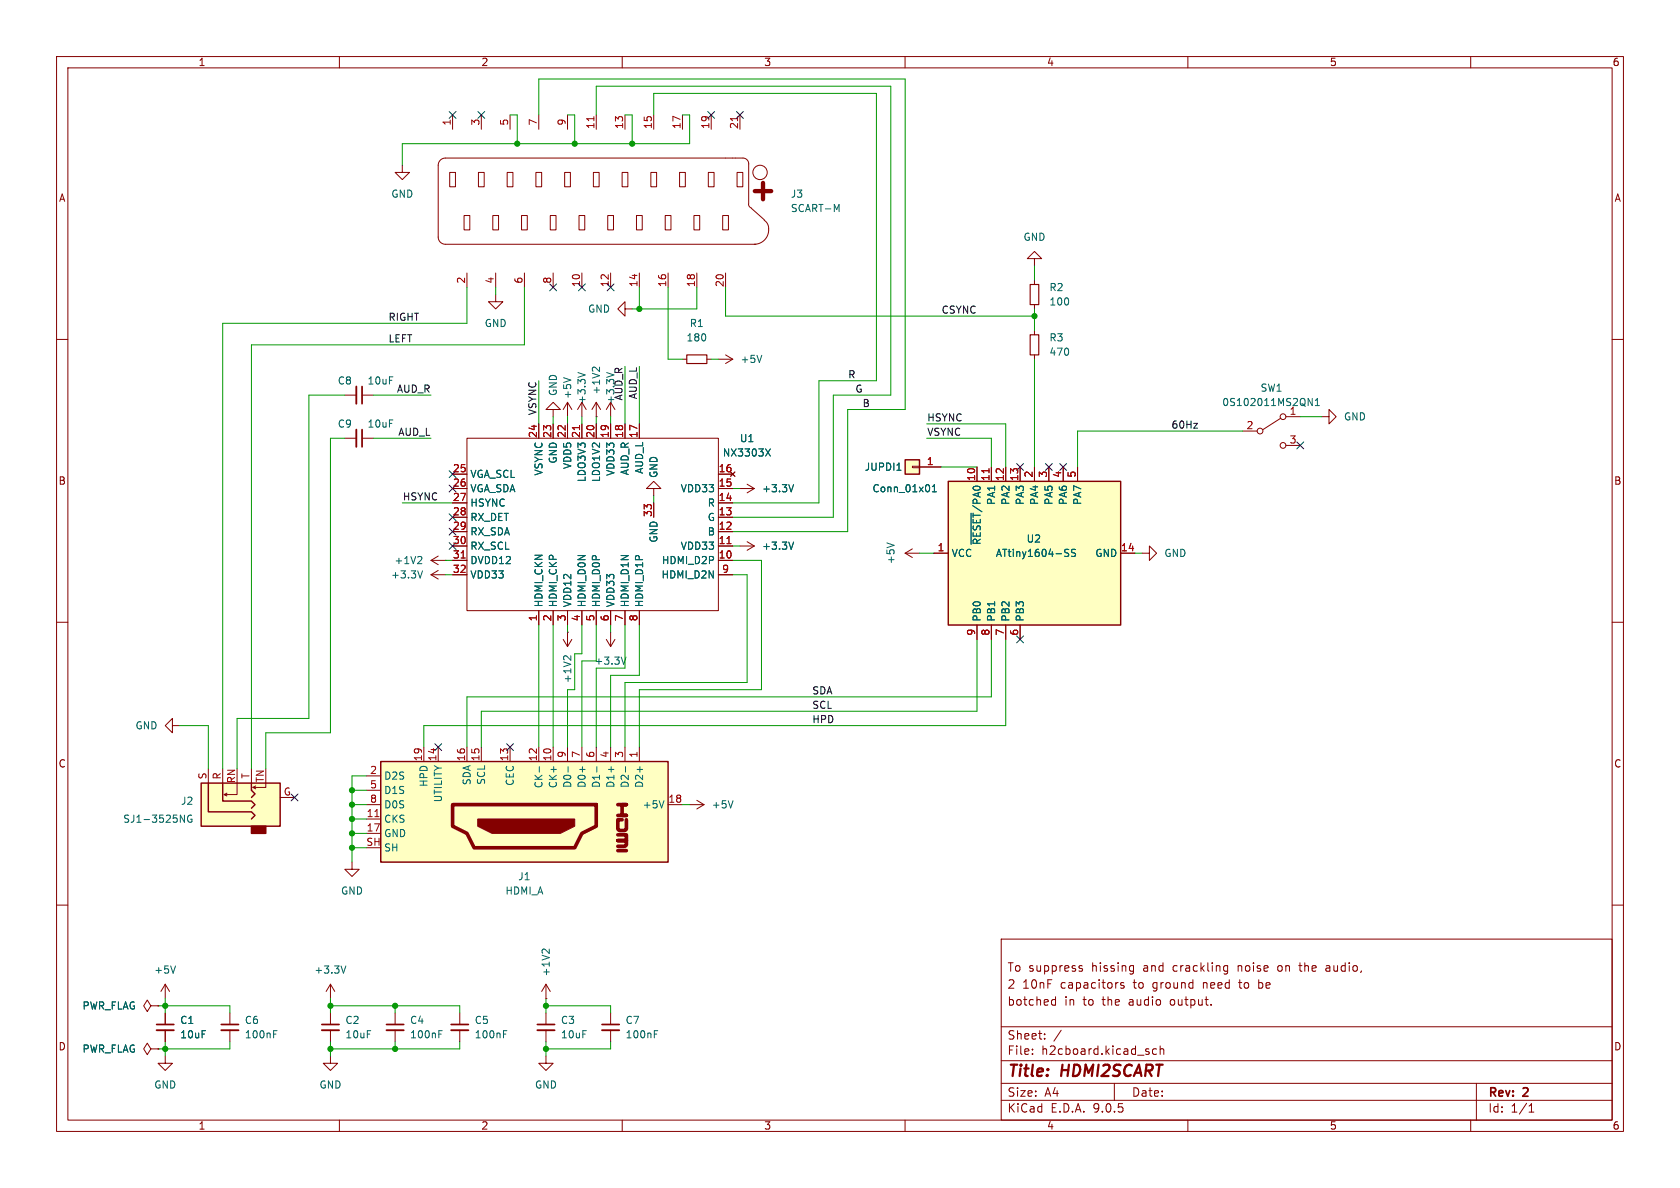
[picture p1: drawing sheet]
<svg xmlns="http://www.w3.org/2000/svg" width="297mm" height="210mm" viewBox="0 0 297 210" stroke-linecap="round" stroke-linejoin="round" font-family="sans-serif">
<g fill="none" stroke="#840000" stroke-width=".18">
<path d="M10 10h277v190h-277zM12 12h273v186h-273zM60 10v2M110 10v2M160 10v2M210 10v2M260 10v2M71.1 29.2v1.3h1.3l-1.3 1.3-1.3-1.3h1.3M79.5 30.5h1v2.5h-1zM80 20.3v2.6M82 38.1h1.1v2.5h-1.1zM84.6 30.5h1v2.5h-1z"/>
<path d="M85.1 20.3v2.6M87.1 38.1h1v2.5h-1zM89.7 30.5h1v2.5h-1zM90.2 20.3v2.6M92.2 38.1h1v2.5h-1zM94.7 30.5h1.1v2.5h-1.1zM95.2 20.3v2.6M97.3 38.1h1v2.5h-1zM99.8 30.5h1v2.5h-1zM100.3 20.3v2.6M102.4 38.1h1v2.5h-1zM104.9 30.5h1v2.5h-1z"/>
<path d="M105.4 20.3v2.6M107.4 38.1h1.1v2.5h-1.1zM110 30.5h1v2.5h-1zM110.5 20.3v2.6M112.5 38.1h1v2.5h-1zM115.1 30.5h1v2.5h-1zM115.6 20.3v2.6M117.6 38.1h1v2.5h-1zM120.1 30.5h1.1v2.5h-1.1zM120.6 20.3v2.6M122.7 38.1h1v2.5h-1zM125.2 30.5h1v2.5h-1z"/>
<path d="M125.7 20.3v2.6M127.8 38.1h1v2.5h-1zM130.3 30.5h1v2.5h-1zM130.8 20.3v2.6M132.3 36.1a.73 .73 0 0 0 .6 .7M132.4 36.1v-7.1a1.02 1.02 0 0 0-1.1-1.1h-52.6a1.27 1.27 0 0 0-1.2 1.3v12.7a1.27 1.27 0 0 0 1.2 1.3h54.9M132.8 36.8l2.3 2.1M135.1 38.9a2.44 2.44 0 0 1 .7 2.6 2.44 2.44 0 0 1-2 1.6l-.5 .1M82.5 48.3v2.5M87.6 48.3v2.5M92.7 48.3v2.5M97.8 48.3v2.5"/>
<path d="M102.9 48.3v2.5M107.9 48.3v2.5M113 48.3v2.5M118.1 48.3v2.5M123.2 48.3v2.5M128.3 48.3v2.5M10 60h2M82.5 77.5h44.5v30.5h-44.5zM95.2 74.9v2.6M97.8 72.4h1.3l-1.3-1.3-1.3 1.3h1.3v1.3M97.8 74.9v2.6M100.3 74.9v2.6"/>
<path d="M102.9 74.9v2.6M105.4 74.9v2.6M107.9 71.1v2.6M107.9 74.9v2.6M107.9 71.1l-.7 1.3M107.9 71.1l.8 1.3M110.5 74.9v2.6M113 74.9v2.6M120.6 63.5h.8M125 63.5h.7M219.7 76.2h2.5M226.4 73.9l-3.1 2"/>
<path d="M227.3 73.7h2.6M227.3 78.7h2.6M233.7 73.7h1.2v-1.3l1.3 1.3-1.3 1.2v-1.2M285 60h2M80 83.8h2.5M80 86.4h2.5M80 88.9h2.5M80 91.4h2.5M80 94h2.5M80 96.5h2.5M80 99.1h2.5M115.6 88.9v2.5"/>
<path d="M127 83.8h2.5M127 86.4h2.5M127 88.9h2.5M127 91.4h2.5M127 94h2.5M127 96.5h2.5M127 99.1h2.5M129.2 83.4l.7 .8M129.9 83.4l-.7 .8M10 110h2M80 101.6h2.5M95.2 108v2.5"/>
<path d="M97.8 108v2.5M100.3 108v2.5M102.9 108v2.5M105.4 108v2.5M107.9 108v2.5M110.5 108v2.5M113 108v2.5M127 101.6h2.5M285 110h2M10 160h2M26.7 177.8l-.7-1-.6 1 .6 1 .7-1h1.2M27.9 177.8h.1"/>
<path d="M29.2 179.1v2M40.6 179.1v2M177 166h108v32h-108zM186 177.6h.6M186 176.8h.6M186.6 176.2v1.5M190.8 171.1l.5 .2 .1 .1-.1 .2-.4 .1M190.8 170.8h.5M198.7 173.8l-.4-.1-.2 .2 .1 .2 .5 .2v.3h-.6M200 170.7l.4 .1M200.4 171.6l-.4 .1M200.4 170.7v1.2l-.3 .3"/>
<path d="M216.5 171.6h.5M216.5 170.8h.5M217 170.7v1.2l-.3 .3-.3-.1M222.5 173.2v1.5M222.5 174.6l.2 .1M222.7 173.7l-.2 .1M229.6 170.7h.6M234.9 170.7l-.4 .1M235 171.1h-.4a.29 .29 0 0 0-.2 .3 .29 .29 0 0 0 .2 .3h.4M285 160h2M26.7 185.4l-.7-1-.6 1 .6 1 .7-1h1.2M27.9 185.4h.1"/>
<path d="M29.2 182.1v2.1M40.6 182.1v2.1M60 198v2M110 198v2M160 198v2M177 194.5h108M177 191.5h108M177 187.5h108M177 181.5h108M182.5 186.3v.1M182.5 185.5v.1M184.7 183.6v.1"/>
<path d="M184.7 182.8v.1M187.6 182.1l-1.3 2M197 191.5v3M204.5 185.5l-.5-.1-.3 .3v.4l.2 .2h.6M205.1 185.5l.2-.1 .4 .1v.9M205.1 184.9v1.5M210 198v2M260 198v2M261 191.5v6.5M270.3 196.6h.9M270.3 195.5l.4-.4v1.5"/>
<circle cx="134.4" cy="30.5" r="1.27"/>
<circle cx="222.8" cy="76.2" r=".51"/>
<circle cx="226.8" cy="78.7" r=".51"/>
<circle cx="226.8" cy="73.7" r=".51"/>
</g>
<path d="M105 20.6v.7M130.4 20.6v.7M102.5 75.2v.8M81.5 98.6h.7M128.5 96.1h.7" fill="none" stroke="#a90000" stroke-width=".18"/>
<path d="M147.9 37l.4-.9v1.3M107.3 65.9l1.2 .4M135.3 79.4l.9 1.2M136.2 79.4l-.9 1.2M231.3 70.4l.7 1.3v-1.3M232.5 71.7h.8M232.5 70.8l.4-.4v1.3M48.4 182.8h.4M48.4 182.2h.6" fill="none" stroke="#006464" stroke-width=".18"/>
<path d="M121.4 62.7h3.6v1.6h-3.6z" fill="none" stroke="#840000" stroke-width=".2"/>
<path d="M27.7 181.1h3M39.1 181.1h3.1" fill="none" stroke="#840000" stroke-width=".3"/>
<path d="M27.7 182.1h3M39.1 182.1h3.1" fill="none" stroke="#840000" stroke-width=".33"/>
<path d="M167.6 85.1h30.5v25.4h-30.5z" fill="#ffffc2"/>
<path d="M167.6 85.1h30.5v25.4h-30.5z" fill="none" stroke="#840000" stroke-width=".25"/>
<g fill="none" stroke="#840000" stroke-width=".18">
<path d="M115.6 86.4h1.2l-1.2-1.3-1.3 1.3h1.3v1.2M165.1 97.8h2.5M172.7 82.6v2.5M175.3 82.6v2.5M177.8 82.6v2.5M180.3 82.6v2.5M182.9 82.6v2.5M185.4 82.6v2.5M188 82.6v2.5M190.5 82.6v2.5M198.1 97.8h2.6M201.9 97.8h1.3v-1.3l1.3 1.3-1.3 1.3v-1.3"/>
<path d="M172.7 110.5v2.5M175.3 110.5v2.5M177.8 110.5v2.5M180.3 110.5v2.5"/>
</g>
<path d="M171.7 90.7v5.5M188.3 97.6l.5 .2 .1 .3-.2 .3-.5-.1M188.3 97.2h.6M190.1 97.2l-.4-.1-.2 .1v.4l.5 .2 .1 .3-.2 .3-.5-.1" fill="none" stroke="#006464" stroke-width=".18"/>
<path d="M174.8 82.9v.7" fill="none" stroke="#a90000" stroke-width=".18"/>
<path d="M67.3 134.6h50.8v17.8h-50.8z" fill="#ffffc2"/>
<path d="M80 142.2h25.4v3.9l-2.5 1.2-1.3 2.6h-17.8l-1.3-2.6-2.5-1.2zM109.2 142.2h1.5h-.7v1.9h.7h-1.5M109.2 147.6h1.5v1h-1.5h1.5v.8l-.2 .2h-1.3M109.2 150.4h1.5M110 144.9h-.8v1.7l.3 .2h1l.2-.2v-1.7" fill="none" stroke="#840000" stroke-width=".63"/>
<path d="M67.3 134.6h50.8v17.8h-50.8z" fill="none" stroke="#840000" stroke-width=".25"/>
<path d="M84.5 144.8h17.1v1.3l-2.5 1.2h-12.1l-2.5-1.2z" fill="#840000" stroke="#840000" stroke-width=".18"/>
<g fill="none" stroke="#840000" stroke-width=".18">
<path d="M130.8 96.5h2.5M132.1 95.8l1.2 .7M133.3 96.5l-1.2 .8M160 97.8l1.3 .8M160 97.8h2.6M161.3 97l-1.3 .8M76.2 101.6l1.3 .8M76.2 101.6h2.5M77.5 100.8l-1.3 .8M64.8 137.2h2.5M64.8 139.7h2.5M74.9 132.1v2.5"/>
<path d="M77.5 132.1v2.5M82.5 132.1v2.5M85.1 132.1v2.5M90.2 132.1v2.5M95.2 132.1v2.5M97.8 132.1v2.5M100.3 132.1v2.5M102.9 132.1v2.5M105.4 132.1v2.5M107.9 132.1v2.5M110.5 132.1v2.5M113 132.1v2.5"/>
<path d="M64.8 142.2h2.5M64.8 144.8h2.5M64.8 147.3h2.5M118.1 142.2h2.5M121.9 142.2h2.6M123.2 141.5l1.3 .7M124.5 142.2l-1.3 .8M69.8 179.1v2M96.5 176.5h.1M96.5 174l-.7 1.3M96.5 174l.8 1.3M96.5 174v2.5"/>
<path d="M69.8 182.1v2.1M96.5 186.7v1.3h1.3l-1.3 1.2-1.3-1.2h1.3"/>
</g>
<g fill="none" stroke="#006464" stroke-width=".18">
<path d="M140.3 95.8l-.4 1.3M156.8 96l1.3 .4M74.7 100.9l-.4 1.3M95.3 135.5v1M100.4 135.5v1M103 135.5v1M105.5 135.5v1M108 135.5v1M110.6 135.5v1M113.1 135.5v1M117.4 141.5l-.4 1.3M129.6 141.5l-.4 1.3"/>
<path d="M97.1 167.8v.8l-.7-.8h-.3l-.3 .2M77.6 182.8h.4M77.6 182.2h.6"/>
</g>
<path d="M66.3 144.4h.7" fill="none" stroke="#a90000" stroke-width=".18"/>
<path d="M68.3 181.1h3.1" fill="none" stroke="#840000" stroke-width=".3"/>
<path d="M68.3 182.1h3.1" fill="none" stroke="#840000" stroke-width=".33"/>
<path d="M160 81.3h2.6v2.5h-2.6z" fill="#ffffc2"/>
<path d="M160 81.3h2.6v2.5h-2.6z" fill="none" stroke="#840000" stroke-width=".25"/>
<g fill="none" stroke="#840000" stroke-width=".18">
<path d="M87.6 52.1v1.2h1.3l-1.3 1.3-1.2-1.3h1.2M110.5 54.6v-1.3l-1.3 1.3 1.3 1.3v-1.3h1.3M182.9 45.7h1.2l-1.2-1.2-1.3 1.2h1.3v1.3M182.9 49.5v.8M182.9 53.8v.8M182.9 58.4v.8M61 69.9h2M61 77.5h2M64 69.9h2M64 77.5h2M105.4 73.7h.1M105.4 71.1l-.8 1.3"/>
<path d="M105.4 71.1l.8 1.3M105.4 71.1v2.6M127 63.5h2.5M128.3 62.7l1.2 .8M129.5 63.5l-1.2 .8M182.9 62.7v.8M76.2 99.1l1.3 .7M76.2 99.1h2.5M77.5 98.3l-1.3 .8M78.7 99.1h.1M130.8 86.4h2.5M132.1 85.6l1.2 .8"/>
<path d="M133.3 86.4l-1.2 .7M161.3 82.4h1.3v.3h-1.3zM162.6 82.6h3.8M29.2 174l-.8 1.3M29.2 174l.8 1.3M29.2 174v2.5M58.4 174v2.5M58.4 179.1v2M58.4 174l-.7 1.3M58.4 174l.8 1.3M81.3 179.1v2M96.5 179.1v2"/>
<path d="M107.9 179.1v2M58.4 186.7v1.3h1.3l-1.3 1.2-1.3-1.2h1.3M58.4 182.1v2.1M81.3 182.1v2.1M96.5 182.1v2.1M107.9 182.1v2.1"/>
</g>
<g fill="none" stroke="#006464" stroke-width=".18">
<path d="M106 64.9v.8l-.7-.7-.3-.1-.3 .2M134.7 62.8l-.5 1.3M74.3 98.4l.3 .2-.1 .3-.7 .7h.8M140.3 85.7l-.4 1.2M158.6 83.1h.7M164.8 86.9h.8M164.8 86l.4-.3v1.2M31 170.8l-.4 1.2M61.1 170.8l-.4 1.2M89 182.8h.4M89 182.2h.6M115.7 182.8h.4"/>
<path d="M115.7 182.2h.6"/>
</g>
<path d="M182.1 50.3h1.5v3.5h-1.5zM182.1 59.2h1.5v3.5h-1.5z" fill="none" stroke="#840000" stroke-width=".2"/>
<path d="M64 68.3v3.1M64 75.9v3.1M56.9 181.1h3M79.8 181.1h3M95 181.1h3M106.4 181.1h3.1" fill="none" stroke="#840000" stroke-width=".3"/>
<path d="M63 68.3v3.1M63 75.9v3.1M56.9 182.1h3M79.8 182.1h3M95 182.1h3M106.4 182.1h3.1" fill="none" stroke="#840000" stroke-width=".33"/>
<path d="M35.6 138.4h13.9v7.7h-13.9z" fill="#ffffc2"/>
<path d="M44.4 146.1h2.6v1.2h-2.6z" fill="#840000" stroke="#840000" stroke-width=".25"/>
<path d="M35.6 138.4h13.9v7.7h-13.9zM36.8 138.4v5.1h7.6l.7 .6-.7 .7M39.4 138.4v3.2h5l.7 .6-.7 .7M44.4 138.4v1.3l.7 .6-.7 .7" fill="none" stroke="#840000" stroke-width=".25"/>
<g fill="none" stroke="#840000" stroke-width=".18">
<path d="M95.2 74.9v2.6M97.8 74.9v2.6M100.3 71.1v2.6M100.3 74.9v2.6M100.3 71.1l-.7 1.3M100.3 71.1l.8 1.3M102.9 71.1l-.8 1.3M102.9 71.1l.7 1.3M102.9 71.1v2.6M102.9 74.9v2.6M105.4 74.9v2.6M107.9 74.9v2.6"/>
<path d="M110.5 74.9v2.6M113 74.9v2.6M80 83.8h2.5M80 86.4h2.5M80 88.9h2.5M80 91.4h2.5M80 94h2.5M80 96.5h2.5M80 99.1h2.5M115.6 88.9v2.5M127 83.8h2.5M127 86.4h2.5"/>
<path d="M127 88.9h2.5M127 91.4h2.5M127 94h2.5M127 96.5h2.5M127 99.1h2.5M129.2 83.4l.7 .8M129.9 83.4l-.7 .8M162.6 82.6h3.8M165.1 97.8h2.5M172.7 82.6v2.5M175.3 82.6v2.5M177.8 82.6v2.5"/>
<path d="M180.3 82.6v2.5M182.9 82.6v2.5M185.4 82.6v2.5M188 82.6v2.5M190.5 82.6v2.5M198.1 97.8h2.6M80 101.6h2.5M95.2 108v2.5M97.8 108v2.5M99.6 113l.7 1.3M100.3 111.8h.1M100.3 108v2.5"/>
<path d="M100.3 111.8v2.5M101.1 113l-.8 1.3M102.9 108v2.5M105.4 108v2.5M107.2 113l.7 1.3M107.9 108v2.5M107.9 111.8v2.5M108.7 113l-.8 1.3M110.5 108v2.5M113 108v2.5M127 101.6h2.5M172.7 110.5v2.5"/>
<path d="M175.3 110.5v2.5M177.8 110.5v2.5M180.3 110.5v2.5M30.5 128.3v-1.3l-1.3 1.3 1.3 1.2v-1.2h1.2M36.8 135.9v2.5M39.4 135.9v2.5M41.9 138.4v2.1h-2.3l.5 .2M44.4 135.9v2.5M45.2 138.9l-.5 .3M47 138.4v.8h-2.3l.5 .2M40.1 140.2l-.5 .3M49.5 141h2.6"/>
<path d="M62.2 152.4v1.3h1.3l-1.3 1.2-1.2-1.2h1.2M27.9 177.8h.1M29.2 179.1v2M27.9 185.4h.1M29.2 186.7v1.3h1.3l-1.3 1.2-1.3-1.2h1.3M29.2 182.1v2.1"/>
</g>
<g fill="none" stroke="#006464" stroke-width=".18">
<path d="M99.6 66.8l1.3 .4M102.2 65.9l1.2 .4M135.3 79.4l.9 1.2M136.2 79.4l-.9 1.2M140.3 95.8l-.4 1.3M140.3 85.7l-.4 1.2M158.6 83.1h.7M164.8 86.9h.8M164.8 86l.4-.3v1.2M171.7 90.7v5.5M188.3 97.6l.5 .2 .1 .3-.2 .3-.5-.1M188.3 97.2h.6"/>
<path d="M190.1 97.2l-.4-.1-.2 .1v.4l.5 .2 .1 .3-.2 .3-.5-.1M100.9 115.9v.8l-.7-.7-.3-.1-.3 .3M110.7 116.1l-.5 1.3M31.9 144.1l.7 1.3v-1.3M33.9 144.1a.59 .59 0 0 0-.8 .6 .59 .59 0 0 0 .8 .6v-.5h-.2"/>
</g>
<path d="M211 74.8h.7l-.7 .9h.7" fill="none" stroke="#0f0f0f" stroke-width=".18"/>
<g fill="none" stroke="#009600" stroke-width=".18">
<path d="M90.2 20.3h1.2v5.1M95.2 20.3v-6.3h64.8v58.4h-10.1v21.6h-20.4M100.3 20.3h1.3v5.1M105.4 20.3v-5.1h52.1v54.7h-10.2v21.5h-17.8M110.5 20.3h1.3v5.1M115.6 20.3v-3.8h39.3v50.8h-10.1v21.6h-15.3M120.6 20.3h1.3v5.1h-50.8v3.8M82.5 50.8v6.4h-43.1v78.7M87.6 50.8v1.3M92.7 50.8v10.2h-48.3v74.9M113 50.8v3.8M118.1 50.8v12.7h2.5"/>
<path d="M123.2 50.8v3.8h-11.4M128.3 50.8v5.1h54.6M182.9 47v2.5M182.9 54.6v3.8M61 69.9h-6.4v57.1h-12.7v8.9M61 77.5h-2.6v52h-11.4v6.4M66 69.9h10.2M66 77.5h10.2M95.2 67.3v7.6M97.8 73.7v1.2M100.3 73.7v1.2M102.9 73.7v1.2"/>
<path d="M105.4 73.7v1.2M107.9 73.7v1.2M110.5 64.8v10.1M113 64.8v10.1M125.7 63.5h1.3M163.8 74.9h14v7.7M163.8 77.5h11.5v5.1M182.9 63.5v19.1M219.7 76.2h-29.2v6.4M229.9 73.7h3.8M71.1 88.9h8.9M78.7 99.1h1.3"/>
<path d="M115.6 87.6v1.3M129.5 99.1h5.1v22.8h-21.6v10.2M129.5 96.5h1.3M129.5 86.4h1.3M162.6 97.8h2.5M166.4 82.6h6.3M200.7 97.8h1.2M78.7 101.6h1.3M95.2 110.5v21.6M97.8 110.5v21.6M100.3 110.5v1.3M102.9 110.5v5.1h-1.3v6.3h-1.3v10.2"/>
<path d="M105.4 110.5v6.3h-2.5v15.3M107.9 110.5v1.3M110.5 110.5v7.6h-5.1v14M113 110.5v8.9h-5.1v12.7M129.5 101.6h2.6v19.1h-21.6v11.4M172.7 113v12.7h-87.6v6.4M175.3 113v10.2h-92.8v8.9M177.8 113v15.3h-102.9v3.8M31.7 128.3h5.1v7.6M62.2 139.7h2.6M64.8 137.2h-2.6v15.2M62.2 144.8h2.6"/>
<path d="M62.2 149.9h2.6M62.2 147.3h2.6M62.2 142.2h2.6M120.6 142.2h1.3M27.9 177.8h12.7v1.3M29.2 176.5v2.6M58.4 176.5v2.6M58.4 177.8h22.9v1.3M69.8 177.8v1.3M96.5 177.8h11.4v1.3M96.5 176.5v2.6M29.2 184.2v2.5"/>
<path d="M40.6 184.2v1.2h-12.7M58.4 184.2v2.5M69.8 184.2v1.2M81.3 184.2v1.2h-22.9M96.5 184.2v2.5M107.9 184.2v1.2h-11.4"/>
</g>
<g fill="none" stroke="#000084" stroke-width=".18">
<path d="M79.4 19.7l1.2 1.2M80.6 19.7l-1.2 1.2M84.5 19.7l1.2 1.2M85.7 19.7l-1.2 1.2M125.1 19.7l1.2 1.2M126.3 19.7l-1.2 1.2M130.2 19.7l1.2 1.2M131.4 19.7l-1.2 1.2M97.2 50.2l1.2 1.2M98.4 50.2l-1.2 1.2M102.3 50.2l1.2 1.2M103.5 50.2l-1.2 1.2"/>
<path d="M107.3 50.2l1.3 1.2M108.6 50.2l-1.3 1.2M229.3 78.1l1.2 1.2M230.5 78.1l-1.2 1.2M79.4 95.9l1.2 1.2M79.4 85.8l1.2 1.2M79.4 90.8l1.2 1.2M79.4 83.2l1.2 1.2M79.4 93.4l1.2 1.2M80.6 95.9l-1.2 1.2M80.6 85.8l-1.2 1.2M80.6 90.8l-1.2 1.2"/>
<path d="M80.6 83.2l-1.2 1.2M80.6 93.4l-1.2 1.2M179.7 81.9l1.2 1.3M180.9 81.9l-1.2 1.3M184.8 81.9l1.2 1.3M186 81.9l-1.2 1.3M187.4 81.9l1.2 1.3M188.6 81.9l-1.2 1.3M179.7 112.4l1.2 1.2M180.9 112.4l-1.2 1.2M76.9 131.5l1.2 1.2M78.1 131.5l-1.2 1.2"/>
<path d="M89.6 131.5l1.2 1.2M90.8 131.5l-1.2 1.2M51.5 140.4l1.2 1.2M52.7 140.4l-1.2 1.2"/>
</g>
<path d="M102.5 75.2v.8M81.5 98.6h.7M128.5 96.1h.7M174.8 82.9v.7" fill="none" stroke="#a90000" stroke-width=".18"/>
<g fill="#009600" stroke="#009600" stroke-width=".18">
<circle cx="182.9" cy="55.9" r=".46"/>
<circle cx="91.4" cy="25.4" r=".46"/>
<circle cx="101.6" cy="25.4" r=".46"/>
<circle cx="113" cy="54.6" r=".46"/>
<circle cx="111.8" cy="25.4" r=".46"/>
<circle cx="62.2" cy="139.7" r=".46"/>
<circle cx="62.2" cy="142.2" r=".46"/>
<circle cx="62.2" cy="144.8" r=".46"/>
<circle cx="58.4" cy="177.8" r=".46"/>
<circle cx="58.4" cy="185.4" r=".46"/>
<circle cx="69.8" cy="185.4" r=".46"/>
<circle cx="69.8" cy="177.8" r=".46"/>
<circle cx="29.2" cy="177.8" r=".46"/>
<circle cx="62.2" cy="149.9" r=".46"/>
<circle cx="29.2" cy="185.4" r=".46"/>
<circle cx="62.2" cy="147.3" r=".46"/>
<circle cx="96.5" cy="185.4" r=".46"/>
<circle cx="96.5" cy="177.8" r=".46"/>
</g>
<text font-size="5.3" fill="#840000" x="137.7" y="36.9" transform="rotate(-90 137.7 36.9)">+</text>
<g font-size="2.8" fill="#840000">
<text x="178" y="190.9">Title:</text>
<text x="187.7" y="190.9">HDMI2SCART</text>
</g>
<g font-size="2.1" fill="#840000">
<text x="178" y="172">To suppress</text>
<text x="193" y="172">hissing</text>
<text x="202.3" y="172">and</text>
<text x="207.6" y="172">crackling</text>
<text x="219.2" y="172">noise</text>
<text x="226.4" y="172">on</text>
<text x="230.5" y="172">the</text>
<text x="235.3" y="172">audio,</text>
<text x="178" y="178">botched</text>
<text x="178" y="175">2</text>
<text x="180.7" y="175">10nF</text>
<text x="187.5" y="175">capacitors</text>
<text x="188.2" y="178">in</text>
<text x="191.5" y="178">to</text>
<text x="195" y="178">the</text>
<text x="199.8" y="178">audio</text>
<text x="200.5" y="175">to</text>
<text x="204.1" y="175">ground</text>
<text x="207.3" y="178">output.</text>
<text x="213.1" y="175">need</text>
<text x="219.7" y="175">to</text>
<text x="223.2" y="175">be</text>
<text x="178" y="184">Sheet:</text>
<text x="178" y="186.7">File:</text>
<text x="184.1" y="186.7">h2cboard.kicad_sch</text>
<text x="178" y="196.9">KiCad</text>
<text x="178" y="194.1">Size:</text>
<text x="184.7" y="194.1">A4</text>
<text x="185.7" y="196.9">E.D.A.</text>
<text x="193.3" y="196.9">9.0.5</text>
<text x="200" y="194.1">Date:</text>
<text x="263" y="194.3">Rev:</text>
<text x="263" y="196.9">Id:</text>
<text x="267.1" y="196.9">1/1</text>
<text x="269.4" y="194.3">2</text>
</g>
<g font-size="1.8" fill="#840000">
<text x="35" y="11.9">1</text>
<text x="85" y="11.9">2</text>
<text x="135" y="11.9">3</text>
<text x="185" y="11.9">4</text>
<text x="235" y="11.9">5</text>
<text x="285" y="11.9">6</text>
<text x="10.3" y="35.9">A</text>
<text x="285.3" y="35.9">A</text>
<text x="10.3" y="85.9">B</text>
<text x="285.3" y="85.9">B</text>
<text x="10.3" y="135.9">C</text>
<text x="285.3" y="135.9">C</text>
<text x="10.3" y="185.9">D</text>
<text x="285.3" y="185.9">D</text>
<text x="35" y="199.9">1</text>
<text x="85" y="199.9">2</text>
<text x="135" y="199.9">3</text>
<text x="185" y="199.9">4</text>
<text x="235" y="199.9">5</text>
<text x="285" y="199.9">6</text>
</g>
<g font-size="1.8" fill="#a90000">
<text x="79.8" y="22.3" transform="rotate(-90 79.8 22.3)">1</text>
<text x="84.8" y="22.3" transform="rotate(-90 84.8 22.3)">3</text>
<text x="89.9" y="22.3" transform="rotate(-90 89.9 22.3)">5</text>
<text x="95" y="22.3" transform="rotate(-90 95 22.3)">7</text>
<text x="100.1" y="22.3" transform="rotate(-90 100.1 22.3)">9</text>
<text x="105.2" y="22.9" transform="rotate(-90 105.2 22.9)">11</text>
<text x="110.2" y="22.9" transform="rotate(-90 110.2 22.9)">13</text>
<text x="115.3" y="22.9" transform="rotate(-90 115.3 22.9)">15</text>
<text x="120.4" y="22.9" transform="rotate(-90 120.4 22.9)">17</text>
<text x="125.5" y="22.9" transform="rotate(-90 125.5 22.9)">19</text>
<text x="130.6" y="22.9" transform="rotate(-90 130.6 22.9)">21</text>
<text x="82.3" y="50.2" transform="rotate(-90 82.3 50.2)">2</text>
<text x="87.4" y="50.2" transform="rotate(-90 87.4 50.2)">4</text>
<text x="92.5" y="50.2" transform="rotate(-90 92.5 50.2)">6</text>
<text x="97.5" y="50.2" transform="rotate(-90 97.5 50.2)">8</text>
<text x="102.6" y="50.8" transform="rotate(-90 102.6 50.8)">10</text>
<text x="107.7" y="50.8" transform="rotate(-90 107.7 50.8)">12</text>
<text x="112.8" y="50.8" transform="rotate(-90 112.8 50.8)">14</text>
<text x="117.9" y="50.8" transform="rotate(-90 117.9 50.8)">16</text>
<text x="122.9" y="50.8" transform="rotate(-90 122.9 50.8)">18</text>
<text x="128" y="50.8" transform="rotate(-90 128 50.8)">20</text>
<text x="95" y="77.5" transform="rotate(-90 95 77.5)">24</text>
<text x="97.5" y="77.5" transform="rotate(-90 97.5 77.5)">23</text>
<text x="100.1" y="77.5" transform="rotate(-90 100.1 77.5)">22</text>
<text x="102.6" y="77.5" transform="rotate(-90 102.6 77.5)">21</text>
<text x="105.2" y="77.5" transform="rotate(-90 105.2 77.5)">20</text>
<text x="107.7" y="77.5" transform="rotate(-90 107.7 77.5)">19</text>
<text x="110.2" y="77.5" transform="rotate(-90 110.2 77.5)">18</text>
<text x="112.8" y="77.5" transform="rotate(-90 112.8 77.5)">17</text>
<text x="220.3" y="75.9">2</text>
<text x="80" y="83.6">25</text>
<text x="127" y="83.6">16</text>
<text x="163.8" y="82.3">1</text>
<text x="227.9" y="78.5">3</text>
<text x="80" y="86.1">26</text>
<text x="80" y="88.6">27</text>
<text x="127" y="86.1">15</text>
<text x="127" y="88.6">14</text>
<text x="172.5" y="85.1" transform="rotate(-90 172.5 85.1)">10</text>
<text x="175" y="85.1" transform="rotate(-90 175 85.1)">11</text>
<text x="177.5" y="85.1" transform="rotate(-90 177.5 85.1)">12</text>
<text x="180.1" y="85.1" transform="rotate(-90 180.1 85.1)">13</text>
<text x="182.6" y="84.5" transform="rotate(-90 182.6 84.5)">2</text>
<text x="185.2" y="84.5" transform="rotate(-90 185.2 84.5)">3</text>
<text x="187.7" y="84.5" transform="rotate(-90 187.7 84.5)">4</text>
<text x="190.2" y="84.5" transform="rotate(-90 190.2 84.5)">5</text>
<text x="80" y="91.2">28</text>
<text x="80" y="93.7">29</text>
<text x="115.3" y="91.5" transform="rotate(-90 115.3 91.5)">33</text>
<text x="127" y="91.2">13</text>
<text x="127" y="93.7">12</text>
<text x="80" y="96.3">30</text>
<text x="80" y="98.8">31</text>
<text x="80" y="101.3">32</text>
<text x="127" y="96.3">11</text>
<text x="127" y="98.8">10</text>
<text x="127.6" y="101.3">9</text>
<text x="165.7" y="97.5">1</text>
<text x="198.1" y="97.5">14</text>
<text x="95" y="109.9" transform="rotate(-90 95 109.9)">1</text>
<text x="97.5" y="109.9" transform="rotate(-90 97.5 109.9)">2</text>
<text x="100.1" y="109.9" transform="rotate(-90 100.1 109.9)">3</text>
<text x="102.6" y="109.9" transform="rotate(-90 102.6 109.9)">4</text>
<text x="105.2" y="109.9" transform="rotate(-90 105.2 109.9)">5</text>
<text x="107.7" y="109.9" transform="rotate(-90 107.7 109.9)">6</text>
<text x="110.2" y="109.9" transform="rotate(-90 110.2 109.9)">7</text>
<text x="112.8" y="109.9" transform="rotate(-90 112.8 109.9)">8</text>
<text x="172.5" y="112.5" transform="rotate(-90 172.5 112.5)">9</text>
<text x="175" y="112.5" transform="rotate(-90 175 112.5)">8</text>
<text x="177.5" y="112.5" transform="rotate(-90 177.5 112.5)">7</text>
<text x="180.1" y="112.5" transform="rotate(-90 180.1 112.5)">6</text>
<text x="36.6" y="137.9" transform="rotate(-90 36.6 137.9)">S</text>
<text x="39.1" y="137.9" transform="rotate(-90 39.1 137.9)">R</text>
<text x="44.2" y="137.7" transform="rotate(-90 44.2 137.7)">T</text>
<text x="65.3" y="136.9">2</text>
<text x="74.7" y="134.7" transform="rotate(-90 74.7 134.7)">19</text>
<text x="77.2" y="134.7" transform="rotate(-90 77.2 134.7)">14</text>
<text x="82.3" y="134.7" transform="rotate(-90 82.3 134.7)">16</text>
<text x="84.8" y="134.7" transform="rotate(-90 84.8 134.7)">15</text>
<text x="89.9" y="134.7" transform="rotate(-90 89.9 134.7)">13</text>
<text x="95" y="134.7" transform="rotate(-90 95 134.7)">12</text>
<text x="97.5" y="134.7" transform="rotate(-90 97.5 134.7)">10</text>
<text x="100.1" y="134.1" transform="rotate(-90 100.1 134.1)">9</text>
<text x="102.6" y="134.1" transform="rotate(-90 102.6 134.1)">7</text>
<text x="105.2" y="134.1" transform="rotate(-90 105.2 134.1)">6</text>
<text x="107.7" y="134.1" transform="rotate(-90 107.7 134.1)">4</text>
<text x="110.2" y="134.1" transform="rotate(-90 110.2 134.1)">3</text>
<text x="112.8" y="134.1" transform="rotate(-90 112.8 134.1)">1</text>
<text x="41.7" y="138.6" transform="rotate(-90 41.7 138.6)">RN</text>
<text x="46.7" y="138.4" transform="rotate(-90 46.7 138.4)">TN</text>
<text x="50.1" y="140.7">G</text>
<text x="65.3" y="139.4">5</text>
<text x="65.3" y="142">8</text>
<text x="118.1" y="142">18</text>
<text x="64.7" y="149.6">SH</text>
<text x="64.7" y="144.5">11</text>
<text x="64.7" y="147.1">17</text>
</g>
<g font-size="1.8" fill="#006464">
<text x="69.1" y="35.2">GND</text>
<text x="139.7" y="35.2">J3</text>
<text x="139.7" y="37.7">SCART-M</text>
<text x="180.8" y="42.8">GND</text>
<text x="185.4" y="51.7">R2</text>
<text x="85.6" y="58">GND</text>
<text x="103.9" y="55.5">GND</text>
<text x="121.8" y="58">R1</text>
<text x="185.4" y="54.2">100</text>
<text x="121.3" y="60.6">180</text>
<text x="130.8" y="64.4">+5V</text>
<text x="185.4" y="60.6">R3</text>
<text x="185.4" y="63.1">470</text>
<text x="59.6" y="68.2">C8</text>
<text x="64.9" y="68.2">10uF</text>
<text x="98.7" y="70.1" transform="rotate(-90 98.7 70.1)">GND</text>
<text x="101.2" y="70.6" transform="rotate(-90 101.2 70.6)">+5V</text>
<text x="103.7" y="71.5" transform="rotate(-90 103.7 71.5)">+3.3V</text>
<text x="106.3" y="69.8" transform="rotate(-90 106.3 69.8)">+1V2</text>
<text x="216" y="72">0S102011MS2QN1</text>
<text x="222.8" y="69.4">SW1</text>
<text x="59.6" y="75.8">C9</text>
<text x="64.9" y="75.8">10uF</text>
<text x="227.9" y="73.4">1</text>
<text x="237.5" y="74.5">GND</text>
<text x="98.7" y="82.1" transform="rotate(-90 98.7 82.1)">GND</text>
<text x="101.2" y="83" transform="rotate(-90 101.2 83)">VDD5</text>
<text x="113.9" y="83.9" transform="rotate(-90 113.9 83.9)">AUD_L</text>
<text x="127.7" y="80.9">NX3303X</text>
<text x="130.7" y="78.4">U1</text>
<text x="152.8" y="83.4">JUPDI1</text>
<text x="83.1" y="84.7">VGA_SCL</text>
<text x="83.1" y="87.2">VGA_SDA</text>
<text x="83.1" y="89.8">HSYNC</text>
<text x="96.1" y="84.2" transform="rotate(-90 96.1 84.2)">VSYNC</text>
<text x="103.7" y="85.3" transform="rotate(-90 103.7 85.3)">LDO3V3</text>
<text x="106.3" y="85.3" transform="rotate(-90 106.3 85.3)">LDO1V2</text>
<text x="108.8" y="84.2" transform="rotate(-90 108.8 84.2)">VDD33</text>
<text x="111.4" y="84.1" transform="rotate(-90 111.4 84.1)">AUD_R</text>
<text x="116.4" y="84.6" transform="rotate(-90 116.4 84.6)">GND</text>
<text x="120.2" y="87.2">VDD33</text>
<text x="125" y="89.8">R</text>
<text x="134.6" y="87.2">+3.3V</text>
<text x="154.1" y="87.2">Conn_01x01</text>
<text x="176.1" y="89.4" transform="rotate(-90 176.1 89.4)">PA1</text>
<text x="178.7" y="89.4" transform="rotate(-90 178.7 89.4)">PA2</text>
<text x="181.2" y="89.4" transform="rotate(-90 181.2 89.4)">PA3</text>
<text x="183.7" y="89.4" transform="rotate(-90 183.7 89.4)">PA4</text>
<text x="186.3" y="89.4" transform="rotate(-90 186.3 89.4)">PA5</text>
<text x="188.8" y="89.4" transform="rotate(-90 188.8 89.4)">PA6</text>
<text x="191.4" y="89.4" transform="rotate(-90 191.4 89.4)">PA7</text>
<text x="83.1" y="92.3">RX_DET</text>
<text x="83.1" y="94.8">RX_SDA</text>
<text x="125" y="92.3">G</text>
<text x="125" y="94.8">B</text>
<text x="69.6" y="99.9">+1V2</text>
<text x="83.1" y="97.4">RX_SCL</text>
<text x="83.1" y="99.9">DVDD12</text>
<text x="116.4" y="96" transform="rotate(-90 116.4 96)">GND</text>
<text x="116.9" y="99.9">HDMI_D2P</text>
<text x="120.2" y="97.4">VDD33</text>
<text x="134.6" y="97.4">+3.3V</text>
<text x="158.3" y="99.8" transform="rotate(-90 158.3 99.8)">+5V</text>
<text x="168.1" y="98.7">VCC</text>
<text x="173.6" y="96.4" transform="rotate(-90 173.6 96.4)">~{RESET}/PA0</text>
<text x="176" y="98.7">ATtiny1604-SS</text>
<text x="181.4" y="96.1">U2</text>
<text x="193.5" y="98.7">GND</text>
<text x="205.7" y="98.7">GND</text>
<text x="69" y="102.5">+3.3V</text>
<text x="83.1" y="102.5">VDD33</text>
<text x="96.1" y="107.4" transform="rotate(-90 96.1 107.4)">HDMI_CKN</text>
<text x="98.7" y="107.4" transform="rotate(-90 98.7 107.4)">HDMI_CKP</text>
<text x="101.2" y="107.4" transform="rotate(-90 101.2 107.4)">VDD12</text>
<text x="103.7" y="107.4" transform="rotate(-90 103.7 107.4)">HDMI_D0N</text>
<text x="106.3" y="107.4" transform="rotate(-90 106.3 107.4)">HDMI_D0P</text>
<text x="108.8" y="107.4" transform="rotate(-90 108.8 107.4)">VDD33</text>
<text x="111.4" y="107.4" transform="rotate(-90 111.4 107.4)">HDMI_D1N</text>
<text x="113.9" y="107.4" transform="rotate(-90 113.9 107.4)">HDMI_D1P</text>
<text x="116.9" y="102.5">HDMI_D2N</text>
<text x="173.6" y="110" transform="rotate(-90 173.6 110)">PB0</text>
<text x="176.1" y="110" transform="rotate(-90 176.1 110)">PB1</text>
<text x="178.7" y="110" transform="rotate(-90 178.7 110)">PB2</text>
<text x="181.2" y="110" transform="rotate(-90 181.2 110)">PB3</text>
<text x="105" y="117.7">+3.3V</text>
<text x="101.2" y="120.9" transform="rotate(-90 101.2 120.9)">+1V2</text>
<text x="23.9" y="129.1">GND</text>
<text x="31.9" y="142.5">J2</text>
<text x="67.8" y="138">D2S</text>
<text x="67.8" y="140.6">D1S</text>
<text x="67.8" y="143.1">D0S</text>
<text x="75.8" y="139.2" transform="rotate(-90 75.8 139.2)">HPD</text>
<text x="78.3" y="141.9" transform="rotate(-90 78.3 141.9)">UTILITY</text>
<text x="83.4" y="138.9" transform="rotate(-90 83.4 138.9)">SDA</text>
<text x="86" y="138.8" transform="rotate(-90 86 138.8)">SCL</text>
<text x="91" y="139" transform="rotate(-90 91 139)">CEC</text>
<text x="96.1" y="139.4" transform="rotate(-90 96.1 139.4)">CK-</text>
<text x="98.7" y="139.4" transform="rotate(-90 98.7 139.4)">CK+</text>
<text x="101.2" y="139.4" transform="rotate(-90 101.2 139.4)">D0-</text>
<text x="103.7" y="139.4" transform="rotate(-90 103.7 139.4)">D0+</text>
<text x="106.3" y="139.4" transform="rotate(-90 106.3 139.4)">D1-</text>
<text x="108.8" y="139.4" transform="rotate(-90 108.8 139.4)">D1+</text>
<text x="111.4" y="139.4" transform="rotate(-90 111.4 139.4)">D2-</text>
<text x="113.5" y="143.1">+5V</text>
<text x="113.9" y="139.4" transform="rotate(-90 113.9 139.4)">D2+</text>
<text x="125.7" y="143.1">+5V</text>
<text x="21.7" y="145.6">SJ1-3525NG</text>
<text x="67.8" y="145.6">CKS</text>
<text x="67.8" y="148.2">GND</text>
<text x="67.8" y="150.7">SH</text>
<text x="91.5" y="155.8">J1</text>
<text x="60.2" y="158.3">GND</text>
<text x="89.3" y="158.3">HDMI_A</text>
<text x="27.2" y="172.3">+5V</text>
<text x="55.5" y="172.3">+3.3V</text>
<text x="97.4" y="172.7" transform="rotate(-90 97.4 172.7)">+1V2</text>
<text x="14.5" y="178.7">PWR_FLAG</text>
<text x="31.8" y="181.2">C1</text>
<text x="31.8" y="183.7">10uF</text>
<text x="43.2" y="181.2">C6</text>
<text x="43.2" y="183.7">100nF</text>
<text x="61" y="181.2">C2</text>
<text x="61" y="183.7">10uF</text>
<text x="72.4" y="181.2">C4</text>
<text x="72.4" y="183.7">100nF</text>
<text x="83.8" y="181.2">C5</text>
<text x="83.8" y="183.7">100nF</text>
<text x="99.1" y="181.2">C3</text>
<text x="99.1" y="183.7">10uF</text>
<text x="110.5" y="181.2">C7</text>
<text x="110.5" y="183.7">100nF</text>
<text x="14.5" y="186.3">PWR_FLAG</text>
<text x="27.2" y="192.6">GND</text>
<text x="56.4" y="192.6">GND</text>
<text x="94.5" y="192.6">GND</text>
</g>
<g font-size="1.8" fill="#0f0f0f">
<text x="68.6" y="56.8">RIGHT</text>
<text x="166.4" y="55.5">CSYNC</text>
<text x="68.6" y="60.6">LEFT</text>
<text x="70.1" y="69.5">AUD_R</text>
<text x="108.8" y="71.5" transform="rotate(-90 108.8 71.5)">+3.3V</text>
<text x="110.1" y="70.9" transform="rotate(-90 110.1 70.9)">AUD_R</text>
<text x="112.7" y="70.7" transform="rotate(-90 112.7 70.7)">AUD_L</text>
<text x="149.9" y="67">R</text>
<text x="151.1" y="69.5">G</text>
<text x="70.3" y="77.1">AUD_L</text>
<text x="94.9" y="73.5" transform="rotate(-90 94.9 73.5)">VSYNC</text>
<text x="152.4" y="72">B</text>
<text x="163.8" y="74.6">HSYNC</text>
<text x="163.8" y="77.1">VSYNC</text>
<text x="207" y="75.9">60Hz</text>
<text x="71.1" y="88.6">HSYNC</text>
<text x="143.5" y="125.4">SCL</text>
<text x="143.5" y="122.8">SDA</text>
<text x="143.5" y="127.9">HPD</text>
</g>
</svg>
